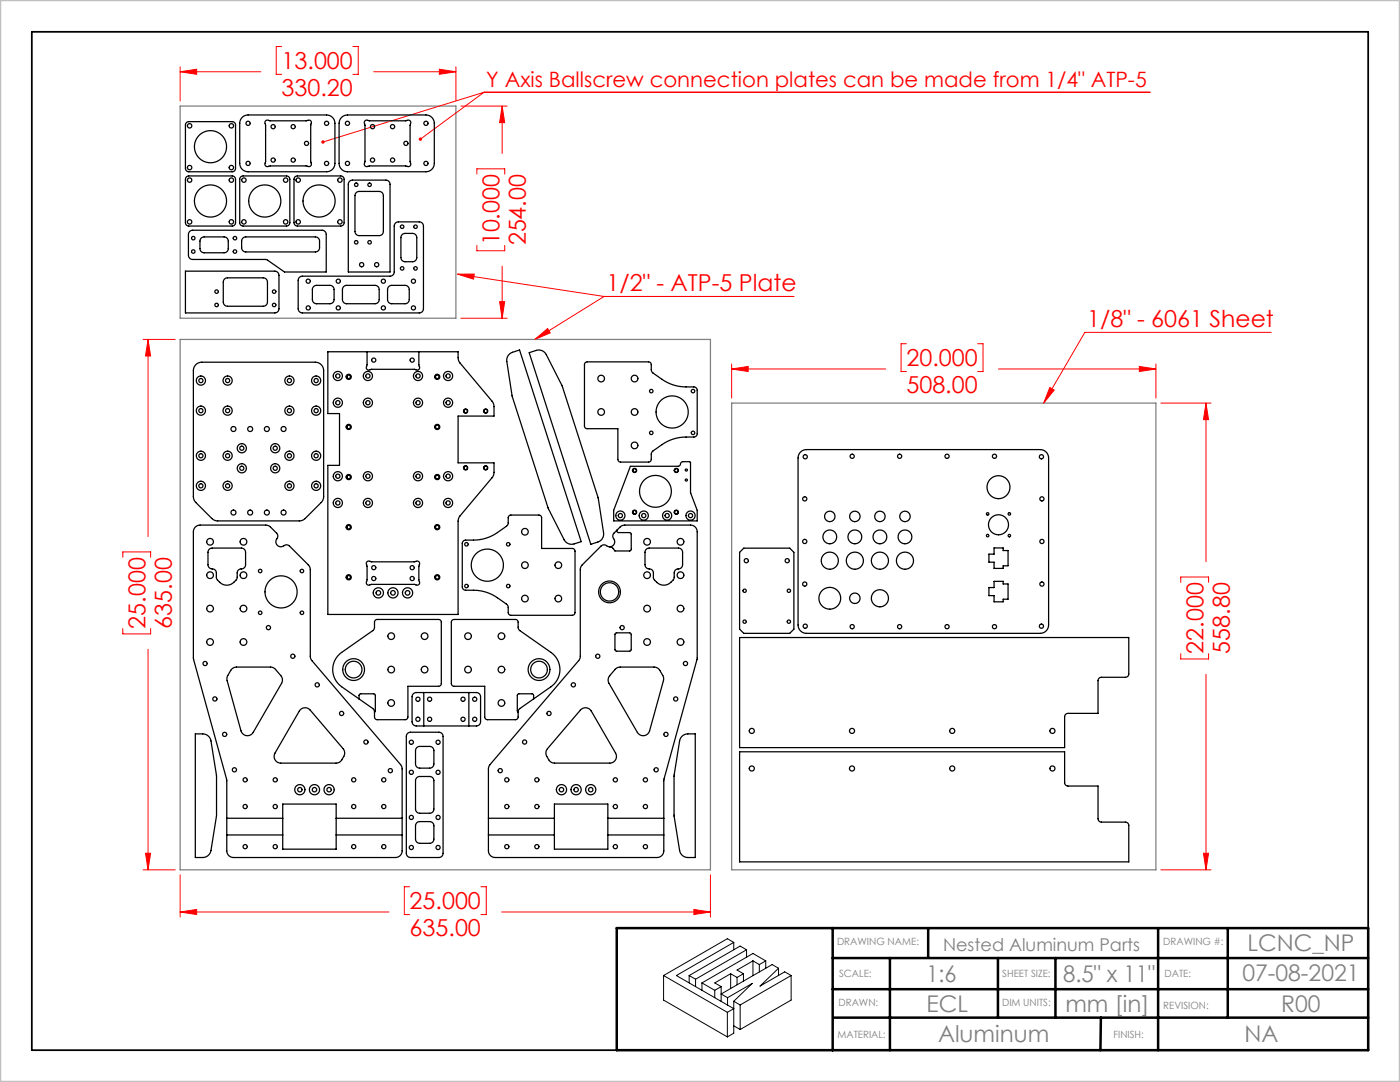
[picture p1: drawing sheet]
<svg xmlns="http://www.w3.org/2000/svg" width="279mm" height="216mm" viewBox="0 0 279 216" stroke-linecap="round" stroke-linejoin="round" font-family="sans-serif">
<g fill="none" stroke="#f00" stroke-width=".2">
<path d="M35.9 13.3v6.9M35.9 14.3h16.2M35.9 14.3l3.4-.5v1zM56.2 9.3h-1.1v5.5h1.1M70.4 9.3h1.1v5.5h-1.1M74.6 14.3h16.4M87.7 13.8l3.3 .5-3.3 .5zM91 13.3v6.9M96.6 18.4h132.9M96.6 18.4l-12.7 9.4M96.6 18.4l-32.1 9.9M92 21.2h9.2"/>
<path d="M95.2 34.8v-1.1h5.5v1.1M100.2 21.2v9.4M100.2 21.2l.5 3.3h-1zM91.3 54.7l29.3 4.5M91.3 54.7h3.3l-.1 1zM95.2 49v1h5.5v-1M100.2 53.1v10.4M120.6 59.2h37.8M120.6 59.2l-13.9 8.5M28.5 67.7h6.5M29.5 67.7v39.4M29.5 67.7l.6 3.3h-1.1z"/>
<path d="M92 63.5h9.2M99.7 60.2h1l-.5 3.3zM106.7 67.7l2.6-2.1 .5 .8zM146 73.6l3.3-.5v1zM146 72.6v6.8M146 73.6h30.8M180.9 68.6h-1.1v5.5h1.1M195.1 68.6h1.1v5.5h-1.1M199.3 73.6h31.4M209.5 77.3l.9 .5-2.1 2.6zM227.4 73.1l3.3 .5-3.3 .5zM230.7 72.6v6.8"/>
<path d="M253.7 66.3h-37.2l-8.2 14.1M231.7 80.4h10M240.7 80.4v31.7M240.7 80.4l.5 3.3h-1zM24.5 111.2v-1.1h5.6v1.1M235.6 116.2v-1.1h5.6v1.1M24.5 125.4v1.1h5.6v-1.1M29.5 129.6v44M235.6 130.4v1.1h5.6v-1.1M240.7 134.6v39M28.5 173.6h6.5M29 170.3h1.1l-.6 3.3z"/>
<path d="M35.9 174.6v8.4M81.8 176.9h-1.1v5.6h1.1M96 176.9h1v5.6h-1M141.8 174.6v8.4M231.7 173.6h10M240.2 170.3h1l-.5 3.3zM35.9 182h41.7M35.9 182l3.4-.5v1zM100.1 182h41.7M138.5 181.5l3.3 .5-3.3 .5z"/>
</g>
<g fill="none" stroke="#000" stroke-width=".2">
<path d="M132.4 194.7v4.9l12.8 7.3M132.4 194.7l12.8 7.3M137.5 194.7l1.3 .7M137.5 194.7v1.4M138.8 195.4v1.5M140.1 196.1l2.5 1.5M140.1 196.1v1.5M142.6 197.6v1.5M143.9 196.9v2.9M143.9 196.9l-1.3 .7M145.2 199.1l4.9-2.9-3.7 3.6M145.2 199.1v1.5"/>
<path d="M145.8 194.3l-3.2 1.8 1.3 .8M145.8 194.3l1.3 .7M145.8 194.3v2.9M146.4 188l-11.4 6.7 11.4 6.6-1.2 .7M146.4 199.8l1.3 .7M146.4 188l-1.2-.7-12.8 7.4M146.4 199.8v6.4l-1.2 .7M146.4 188v1.5M147.1 195v1.5M148.4 194.3l-1.3 .7M148.4 194.3v1.5M149 189.5l-1.3-.7-10.2 5.9"/>
<path d="M149 189.5l-10.2 5.9M149 189.5v1.5M150.3 191.7l1.2 .8M150.3 191.7l-3.2 1.9 1.3 .7M150.3 191.7v3M151.5 192.5v1.4M152.8 191.7l-2.5-1.4-10.2 5.8M152.8 191.7l-1.3 .8M152.8 191.7v1.5M155.4 193.2l-1.3-.7-10.2 5.8 1.3 .8M155.4 193.2l-3.7 3.6 4.9-2.9 1.3 .8M155.4 193.2v1.4"/>
<path d="M157.9 194.7l-10.2 5.8M157.9 194.7v4.9l-10.2 5.8M145.2 202v4.9M146.4 204.7l1.3 .7M147.7 200.5v4.9"/>
</g>
<path d="M6.3 6.3h266.8v203.2h-266.8z" fill="none" stroke="#000" stroke-width=".35"/>
<path d="M123.1 185.2h149.9v24.4h-149.9zM166.2 191.2h106.8M166.2 197.4h106.8M166.2 185.2v24.4M177.6 191.2v18.4M185.2 185.2v5.9M199.2 191.2v11.9M210.6 191.2v11.9M231.1 185.2v24.4M245 185.2v17.9M166.4 203.1h106.6M219.7 203.1l-.1 6.5" fill="none" stroke="#000" stroke-width=".5"/>
<path d="M0 0h279.4v215.9h-279.4z" fill="none" stroke="#c0c0c0" stroke-width=".5"/>
<path d="M35.9 21.2h55.1v42.3h-55.1zM35.9 67.7h105.9v105.9h-105.9zM146 80.4h84.7v93.2h-84.7z" fill="none" stroke="#808080" stroke-width=".25"/>
<g fill="#f00">
<path d="M35.9 14.3l3.4-.5v1zM87.7 13.8l3.3 .5-3.3 .5zM35.9 182l3.4-.5v1zM138.5 181.5l3.3 .5-3.3 .5z"/>
<path d="M227.4 73.1l3.3 .5-3.3 .5zM146 73.6l3.3-.5v1z"/>
<path d="M240.2 170.3h1l-.5 3.3zM240.7 80.4l.5 3.3h-1z"/>
<path d="M29 170.3h1.1l-.6 3.3zM29.5 67.7l.6 3.3h-1.1z"/>
<path d="M99.7 60.2h1l-.5 3.3zM100.2 21.2l.5 3.3h-1z"/>
<path d="M83.7 27.5l-.1 .5 .3-.2-.3 .2a.34 .34 0 0 0 .5 0 .34 .34 0 0 0 .1-.4 .34 .34 0 0 0-.5-.1zM64.2 28.1l-.1 .3 .4-.1-.4 .1a.34 .34 0 0 0 .5 .2 .34 .34 0 0 0 .1-.5 .34 .34 0 0 0-.5 0z"/>
<path d="M209.5 77.3l.9 .5-2.1 2.6zM106.7 67.7l2.6-2.1 .5 .8zM91.3 54.7h3.3l-.1 1z"/>
</g>
<g fill="none" stroke="#000" stroke-width=".25">
<path d="M37.2 35.3l.5-.2h8.6a.67 .67 0 0 1 .7 .7v8.6a.67 .67 0 0 1-.7 .7h-8.6a.67 .67 0 0 1-.7-.7v-8.6zM37.2 24.5l.5-.2h8.6a.67 .67 0 0 1 .7 .6v8.7a.67 .67 0 0 1-.7 .7h-8.6a.67 .67 0 0 1-.7-.7v-8.7zM48 35.3l.5-.2h8.7a.67 .67 0 0 1 .6 .7v8.6a.67 .67 0 0 1-.6 .7h-8.7a.67 .67 0 0 1-.7-.7v-8.6zM48.3 23.4l.6-.3 .6-.2h15.7a1.67 1.67 0 0 1 1.6 1.7v8a1.67 1.67 0 0 1-1.6 1.7h-15.7a1.67 1.67 0 0 1-1.7-1.7v-8l.2-.6zM53 24.1l.3-.1 .6 .1h7.2a.62 .62 0 0 1 .9 0 .62 .62 0 0 1 0 .9v7.2a.62 .62 0 0 1 0 .9 .62 .62 0 0 1-.9 0h-7.2a.62 .62 0 0 1-.9 0 .62 .62 0 0 1 0-.9v-7.2l-.1-.6zM58.9 35.3l.4-.2h8.7a.67 .67 0 0 1 .7 .7v8.6a.67 .67 0 0 1-.7 .7h-8.7a.67 .67 0 0 1-.6-.7v-8.6zM68.2 23.4l.5-.3 .6-.2h15.7a1.67 1.67 0 0 1 1.7 1.7v8a1.67 1.67 0 0 1-1.7 1.7h-15.7a1.67 1.67 0 0 1-1.6-1.7v-8l.1-.6zM69.8 36.2l.5-.3h6.7a.83 .83 0 0 1 .8 .9v17.5h-8.3v-17.5zM71.1 38.4l.6-.2h4a.83 .83 0 0 1 .8 .8v7.2a.83 .83 0 0 1-.8 .8h-4a.83 .83 0 0 1-.9-.8v-7.2zM72.8 24.1l.3-.1 .7 .1h7.2a.62 .62 0 0 1 .8 0 .62 .62 0 0 1 0 .9v7.2a.62 .62 0 0 1 0 .9 .62 .62 0 0 1-.8 0h-7.3a.62 .62 0 0 1-.9 0 .62 .62 0 0 1 0-.9v-7.2l-.1-.6zM37 54.1h17.8a.83 .83 0 0 1 .9 .8v6.7a.83 .83 0 0 1-.9 .8h-17.8zM37.9 46.2l.5-.3h25.9a.83 .83 0 0 1 .8 .9v7.5h-8.3l-3.4-2.4-.4-.1h-14.6a.83 .83 0 0 1-.8-.9v-4.1z"/>
<path d="M40.2 47.5l.5-.2h4a.83 .83 0 0 1 .9 .8v1.5a.83 .83 0 0 1-.9 .8h-4a.83 .83 0 0 1-.8-.8v-1.7zM44.8 55.7l.6-.3h7.1a.83 .83 0 0 1 .9 .9v4a.83 .83 0 0 1-.9 .8h-7.1a.83 .83 0 0 1-.8-.8v-4zM48.5 47.5l.6-.2h13.8a.83 .83 0 0 1 .9 .8v1.3a.83 .83 0 0 1-.9 .9h-13.8a.83 .83 0 0 1-.9-.9v-1.5zM59.8 55.4l.5-.3h17.5a.83 .83 0 0 0 .9-.8v-9.2a.83 .83 0 0 1 .8-.8h4.2a.83 .83 0 0 1 .8 .8v16.5a.83 .83 0 0 1-.8 .8h-23.4a.83 .83 0 0 1-.8-.8v-5.7zM62.6 57.2l.6-.3h2.6a.83 .83 0 0 1 .9 .9v2a.83 .83 0 0 1-.9 .8h-2.6a.83 .83 0 0 1-.9-.8v-2zM68.6 57.2l.6-.3h5.6a.83 .83 0 0 1 .9 .9v2a.83 .83 0 0 1-.9 .8h-5.6a.83 .83 0 0 1-.9-.8v-2zM77.6 57.2l.6-.3h2.6a.83 .83 0 0 1 .9 .9v2a.83 .83 0 0 1-.9 .8h-2.6a.83 .83 0 0 1-.9-.8v-2zM80.3 46.8l.4-.2h1.6a.83 .83 0 0 1 .9 .8v4a.83 .83 0 0 1-.9 .8h-1.5a.83 .83 0 0 1-.8-.8v-4zM39.1 72.8l.5-.4 .7-.1h22.6a1.67 1.67 0 0 1 1.7 1.6v25.2l-.3 .9-3.4 3.5-.8 .4h-16.7l-.6-.1-.5-.3-3.3-3.4-.4-.9v-25.3l.1-.6zM65.4 70.2h26l.1 1.5 .2 .6 6.7 8.1 .2 .6v2h-7.2v9.4h7.2v2l-.2 .7-6.6 7.8-.3 .7-.1 19h-26v-29.7h2.4v-10.4h-2.4zM73.3 70.2v2.6a.63 .63 0 0 0-.1 .9 .63 .63 0 0 0 .9 0h8.6a.63 .63 0 0 0 .9 0 .63 .63 0 0 0 0-.9v-2.6M101.6 70.8l.4-.4 1.7-.6 12.3 38.3-1.4 .4a1.67 1.67 0 0 1-2-.8l-3.2-6.4-7.2-22.1-1.1-7.1 .1-.6z"/>
<path d="M105.6 70.4l1.4-.5a1.67 1.67 0 0 1 2 .9l3.2 6.3 7.2 22.2 1.1 7a1.67 1.67 0 0 1-1.2 1.9l-1.4 .4zM116.8 72.4l.4-.2h12.2a.54 .54 0 0 1 .6 .5v1.2l.1 .3 2 1.5a9.5 9.5 0 0 0 6.5 1.5l.3 .2 .2 .5v8.6a.67 .67 0 0 1-.6 .7 10.2 10.2 0 0 0-8.2 2.8l-.3 .5v1.2a.54 .54 0 0 1-.6 .5h-5.6a.54 .54 0 0 1-.5-.5v-6.2h-6.1a.54 .54 0 0 1-.6-.5v-12.3zM125.8 93h9.5l.3-.1 .5-.7 1.5-.1 .2 .2v6l1.3 3.5v2.1h-16.6v-2.1zM159.8 90.2l.5-.4 .6-.1h46.7a1.67 1.67 0 0 1 1.7 1.7v33.3a1.67 1.67 0 0 1-1.7 1.7h-46.7a1.67 1.67 0 0 1-1.6-1.7v-33.3l.1-.7zM39 105.2l.4-.3 .5-.1h13.3l.7 .3 1.3 1.3a1.14 1.14 0 0 1-.1 1.5 1.07 1.07 0 0 0 .6 1.1 1.07 1.07 0 0 0 1.2-.2l.5-.1 .4 .3 3.7 3.7 .4 .7v17.5l.2 .7 18.1 21.4 .1 16.8a1.33 1.33 0 0 1-1.4 1.3h-32.3a1.33 1.33 0 0 1-1.3-1.3l-.1-14.2-6.6-24.2v-25.3l.1-.5zM41.8 109.6l.5-.2h5.9a.83 .83 0 0 1 .8 .8v2.5a1 1 0 0 1-1.2 .9l-.4 .6-.1 1.1a2.22 2.22 0 0 1-1.9 1.5 2.22 2.22 0 0 1-2.1-1.2l-.1-1.3a.97 .97 0 0 0-1.2-.8l-.4-.4-.1-.4v-2.5zM73.2 112.1l.3-.2 .7 .2h8.5a.63 .63 0 0 1 .9 0 .63 .63 0 0 1 0 .9v2.7a.63 .63 0 0 1 0 .9 .63 .63 0 0 1-.9 0h-8.6a.63 .63 0 0 1-.9 0 .63 .63 0 0 1 .1-.9v-2.7l-.2-.6zM92.5 108l.3-.2a9.6 9.6 0 0 0 6.5-1.5l2-1.5 .1-.4v-1.1a.54 .54 0 0 1 .6-.5h5.5a.54 .54 0 0 1 .6 .5v6.1h6.1a.54 .54 0 0 1 .6 .6v12.2a.54 .54 0 0 1-.6 .6h-12.2a.54 .54 0 0 1-.6-.6v-1.1l-.1-.3-2-1.5a9.5 9.5 0 0 0-6.5-1.5l-.4-.3-.1-.4v-8.7zM122.5 106.4l1.3-1.3 .8-.3h13.2a1.33 1.33 0 0 1 1.3 1.3v25.3l-6.6 24.2v14.2a1.33 1.33 0 0 1-1.4 1.3h-32.3a1.33 1.33 0 0 1-1.3-1.3l.1-16.8 18.1-21.5 .1-.6v-17.5l.4-.7 3.8-3.7a1.54 1.54 0 0 1 1.6 .1 1.07 1.07 0 0 0 1-.7 1.07 1.07 0 0 0-.3-1.2v-.4zM123.2 105.7a.33 .33 0 0 0-.1 .4 .33 .33 0 0 0 .3 .2h2.2l.3 .1v3.4l-.3 .1h-2.9l-.5-.6-.5-.2M129 109.6l.6-.2h5.8a.83 .83 0 0 1 .8 .8v2.5a1 1 0 0 1-1.2 .9l-.4 .6-.1 1.1a2.22 2.22 0 0 1-1.9 1.5 2.22 2.22 0 0 1-2.1-1.2l-.1-1.3a.97 .97 0 0 0-1.2-.8l-.3-.4-.2-.4v-2.5zM147.6 110.2l.8-.8h9.2l.8 .8v15.3l-.8 .9h-9.2l-.8-.9z"/>
<path d="M198.4 116h1.8v.5h1v3.1h-1v.5h-1.8v-1.3h-1v-1.6h1zM198.4 109.3h1.8v.6h1v3h-1v.5h-1.8v-1.2h-1v-1.6h1zM46.3 133.5l.4-.3 .5-.1h6.9l.8 .4 1.2 1.3a1.33 1.33 0 0 1 .1 1.6l-5.7 9.7a1.33 1.33 0 0 1-1.3 .7 1.33 1.33 0 0 1-1.1-1l-2.8-10.1 .1-.8zM67.8 130.5l6.7-4.7 .2-.5v-1.2a.54 .54 0 0 1 .6-.5h12.2a.54 .54 0 0 1 .6 .5v12.3a.54 .54 0 0 1-.6 .5h-6.1v6.2a.54 .54 0 0 1-.5 .5h-5.6a.54 .54 0 0 1-.6-.5v-1.1l-.2-.6-6.3-4.4a4.2 4.2 0 0 1-.4-6.5zM71.7 139.5v-.8l.2-.3 2.9 .1 .1 3.3-.2 .3M82.5 138.4l.6-.2h12a.83 .83 0 0 1 .8 .8v5a.83 .83 0 0 1-.8 .9h-12a.83 .83 0 0 1-.9-.9v-5zM84.6 138.2v6.7M90.2 123.8l.4-.2h12.3a.54 .54 0 0 1 .5 .5v1.2l.3 .5 6.3 4.4a4.2 4.2 0 0 1 0 6.8l-6.3 4.4-.3 .6v1.1a.54 .54 0 0 1-.5 .5h-5.6a.54 .54 0 0 1-.6-.5v-6.2h-6.1a.54 .54 0 0 1-.5-.5v-12.3zM93.6 138.2v6.7M106.5 139.5v-.8l-.3-.3-2.9 .1-.1 3.3 .2 .3M122.8 126.4h3.1v3.4h-3.1zM122.8 133.5l1-.4h6.7a1.33 1.33 0 0 1 1.2 .7l.7 1.2v.7l-2.8 10.1a1.33 1.33 0 0 1-1.1 1 1.33 1.33 0 0 1-1.3-.7l-5.7-9.7a1.33 1.33 0 0 1 .2-1.6z"/>
<path d="M147.6 127.2h77.7v7.3a.67 .67 0 0 1-.7 .6h-4.8a.67 .67 0 0 0-.7 .7v6.5h-6a.67 .67 0 0 0-.6 .7v6.2h-64.9zM39 146.4h1.5a1.67 1.67 0 0 1 1.6 1.4l1.1 7.1v7.9l-1.1 6.9a1.67 1.67 0 0 1-1.6 1.4h-1.5zM59.9 141.7a1.33 1.33 0 0 1 2 0l6.6 7.7a1.33 1.33 0 0 1 .1 1.5l-.4 .7a1.33 1.33 0 0 1-1.1 .7h-11.1a1.33 1.33 0 0 1-1.1-2zM81.3 146.4l.6-.3h5.7a.83 .83 0 0 1 .8 .8v23.4a.83 .83 0 0 1-.8 .8h-5.7a.83 .83 0 0 1-.8-.8v-23.4zM83.2 149.2l.6-.3h2a.83 .83 0 0 1 .8 .9v2.6a.83 .83 0 0 1-.8 .9h-2a.83 .83 0 0 1-.9-.9v-2.6zM83.2 155.2l.6-.3h2a.83 .83 0 0 1 .8 .9v5.6a.83 .83 0 0 1-.8 .9h-2a.83 .83 0 0 1-.9-.9v-5.6zM115.8 141.7a1.33 1.33 0 0 1 2.2 .2l4.9 8.4a1.33 1.33 0 0 1-1.2 2h-11a1.33 1.33 0 0 1-1.2-.7l-.4-.7a1.33 1.33 0 0 1 .2-1.5zM136.2 146.8l.8-.3 1.8-.1v24.7h-1.5a1.67 1.67 0 0 1-1.7-1.4l-1.1-6.9v-7.9l1.1-7.1 .2-.5zM147.6 150h64.9v6.2a.67 .67 0 0 0 .6 .6h6v6.6a.67 .67 0 0 0 .7 .6h4.8a.67 .67 0 0 1 .7 .7v7.3h-77.7zM45.3 166.6h11.1M45.3 163.3h11.1M56.4 160.4h10.7v9h-10.7z"/>
<path d="M67.1 166.6h13.2M67.1 163.3h13.2M83.2 164.2l.6-.3h2a.83 .83 0 0 1 .8 .9v2.6a.83 .83 0 0 1-.8 .9h-2a.83 .83 0 0 1-.9-.9v-2.6zM97.5 166.6h13.1M97.5 163.3h13.1M110.6 160.4h10.7v9h-10.7zM121.3 166.6h11.2M121.3 163.3h11.2"/>
<circle cx="37.8" cy="25.1" r=".44"/>
<circle cx="37.8" cy="33.4" r=".44"/>
<circle cx="37.8" cy="35.9" r=".44"/>
<circle cx="42" cy="29.3" r="3.2"/>
<circle cx="46.2" cy="25.1" r=".44"/>
<circle cx="46.2" cy="33.4" r=".44"/>
<circle cx="46.2" cy="35.9" r=".44"/>
<circle cx="48.7" cy="35.9" r=".44"/>
<circle cx="49.5" cy="24.6" r=".42"/>
<circle cx="49.5" cy="32.6" r=".42"/>
<circle cx="54.5" cy="31.9" r=".42"/>
<circle cx="54.5" cy="25.3" r=".42"/>
<circle cx="57" cy="35.9" r=".44"/>
<circle cx="58.5" cy="31.9" r=".42"/>
<circle cx="58.5" cy="25.3" r=".42"/>
<circle cx="59.5" cy="35.9" r=".44"/>
<circle cx="61.2" cy="28.6" r=".42"/>
<circle cx="65.2" cy="24.6" r=".42"/>
<circle cx="65.2" cy="32.6" r=".42"/>
<circle cx="67.8" cy="35.9" r=".44"/>
<circle cx="69.3" cy="24.6" r=".42"/>
<circle cx="69.3" cy="32.6" r=".42"/>
<circle cx="71.1" cy="36.9" r=".35"/>
<circle cx="73.8" cy="36.9" r=".35"/>
<circle cx="74.3" cy="31.9" r=".42"/>
<circle cx="74.3" cy="25.3" r=".42"/>
<circle cx="78.3" cy="31.9" r=".42"/>
<circle cx="78.3" cy="25.3" r=".42"/>
<circle cx="81" cy="28.6" r=".42"/>
<circle cx="85" cy="24.6" r=".42"/>
<circle cx="85" cy="32.6" r=".42"/>
<circle cx="37.8" cy="44.3" r=".44"/>
<circle cx="38.6" cy="50.2" r=".35"/>
<circle cx="38.6" cy="47.5" r=".35"/>
<circle cx="42" cy="40.1" r="3.2"/>
<circle cx="43.2" cy="58.2" r=".35"/>
<circle cx="46.2" cy="44.3" r=".44"/>
<circle cx="46.9" cy="50.2" r=".35"/>
<circle cx="46.9" cy="47.5" r=".35"/>
<circle cx="48.7" cy="44.3" r=".44"/>
<circle cx="52.8" cy="40.1" r="3.2"/>
<circle cx="54.7" cy="58.2" r=".35"/>
<circle cx="57" cy="44.3" r=".44"/>
<circle cx="59.5" cy="44.3" r=".44"/>
<circle cx="61.5" cy="56.1" r=".42"/>
<circle cx="63.7" cy="40.1" r="3.2"/>
<circle cx="67.5" cy="56.1" r=".42"/>
<circle cx="67.8" cy="44.3" r=".44"/>
<circle cx="71.1" cy="48.3" r=".35"/>
<circle cx="72.2" cy="52.8" r=".43"/>
<circle cx="73.8" cy="48.3" r=".35"/>
<circle cx="75.2" cy="52.8" r=".43"/>
<circle cx="76.5" cy="56.1" r=".42"/>
<circle cx="80.3" cy="45.2" r=".35"/>
<circle cx="80.3" cy="53.6" r=".35"/>
<circle cx="82.5" cy="56.1" r=".42"/>
<circle cx="82.9" cy="45.2" r=".35"/>
<circle cx="82.9" cy="53.6" r=".35"/>
<circle cx="40.1" cy="75.9" r=".42"/>
<circle cx="40.1" cy="75.9" r=".92"/>
<circle cx="43.2" cy="60.9" r=".35"/>
<circle cx="45.4" cy="75.9" r=".42"/>
<circle cx="45.4" cy="75.9" r=".92"/>
<circle cx="54.7" cy="60.9" r=".35"/>
<circle cx="57.8" cy="75.9" r=".92"/>
<circle cx="57.8" cy="75.9" r=".42"/>
<circle cx="61.5" cy="61.4" r=".42"/>
<circle cx="63.1" cy="75.9" r=".42"/>
<circle cx="63.1" cy="75.9" r=".92"/>
<circle cx="67.4" cy="75" r=".92"/>
<circle cx="67.4" cy="75" r=".42"/>
<circle cx="67.5" cy="61.4" r=".42"/>
<circle cx="69.6" cy="75.2" r=".52"/>
<circle cx="69.6" cy="75.2" r=".35"/>
<circle cx="73.4" cy="75" r=".43"/>
<circle cx="73.4" cy="75" r=".92"/>
<circle cx="74.6" cy="71.9" r=".42"/>
<circle cx="76.5" cy="61.4" r=".42"/>
<circle cx="82.3" cy="71.9" r=".42"/>
<circle cx="82.5" cy="61.4" r=".42"/>
<circle cx="83.4" cy="75" r=".92"/>
<circle cx="83.4" cy="75" r=".43"/>
<circle cx="87.3" cy="75.2" r=".52"/>
<circle cx="87.3" cy="75.2" r=".35"/>
<circle cx="89.4" cy="75" r=".92"/>
<circle cx="89.4" cy="75" r=".42"/>
<circle cx="120" cy="75.5" r=".67"/>
<circle cx="126.6" cy="75.5" r=".67"/>
<circle cx="130" cy="78" r=".35"/>
<circle cx="138.3" cy="78" r=".35"/>
<circle cx="40.1" cy="90.9" r=".42"/>
<circle cx="40.1" cy="81.9" r=".42"/>
<circle cx="40.1" cy="96.9" r=".42"/>
<circle cx="40.1" cy="90.9" r=".92"/>
<circle cx="40.1" cy="96.9" r=".92"/>
<circle cx="40.1" cy="81.9" r=".92"/>
<circle cx="45.4" cy="90.9" r=".42"/>
<circle cx="45.4" cy="81.9" r=".42"/>
<circle cx="45.4" cy="96.9" r=".42"/>
<circle cx="45.4" cy="81.9" r=".92"/>
<circle cx="45.4" cy="90.9" r=".92"/>
<circle cx="45.4" cy="96.9" r=".92"/>
<circle cx="46.6" cy="85.6" r=".5"/>
<circle cx="48.3" cy="89.4" r=".42"/>
<circle cx="48.3" cy="93.4" r=".42"/>
<circle cx="48.3" cy="89.4" r=".92"/>
<circle cx="48.3" cy="93.4" r=".92"/>
<circle cx="49.9" cy="85.6" r=".5"/>
<circle cx="53.3" cy="85.6" r=".5"/>
<circle cx="54.9" cy="89.4" r=".42"/>
<circle cx="54.9" cy="93.4" r=".42"/>
<circle cx="54.9" cy="93.4" r=".92"/>
<circle cx="54.9" cy="89.4" r=".92"/>
<circle cx="56.6" cy="85.6" r=".5"/>
<circle cx="57.8" cy="96.9" r=".92"/>
<circle cx="57.8" cy="90.9" r=".92"/>
<circle cx="57.8" cy="81.9" r=".92"/>
<circle cx="57.8" cy="90.9" r=".42"/>
<circle cx="57.8" cy="81.9" r=".42"/>
<circle cx="57.8" cy="96.9" r=".42"/>
<circle cx="63.1" cy="90.9" r=".42"/>
<circle cx="63.1" cy="81.9" r=".42"/>
<circle cx="63.1" cy="96.9" r=".42"/>
<circle cx="63.1" cy="81.9" r=".92"/>
<circle cx="63.1" cy="96.9" r=".92"/>
<circle cx="63.1" cy="90.9" r=".92"/>
<circle cx="67.4" cy="80.4" r=".92"/>
<circle cx="67.4" cy="95" r=".42"/>
<circle cx="67.4" cy="80.4" r=".42"/>
<circle cx="67.4" cy="95" r=".92"/>
<circle cx="69.6" cy="95.2" r=".52"/>
<circle cx="69.6" cy="85.2" r=".52"/>
<circle cx="69.6" cy="85.2" r=".35"/>
<circle cx="69.6" cy="95.2" r=".35"/>
<circle cx="73.4" cy="95" r=".43"/>
<circle cx="73.4" cy="80.4" r=".43"/>
<circle cx="73.4" cy="80.4" r=".92"/>
<circle cx="73.4" cy="95" r=".92"/>
<circle cx="83.4" cy="80.4" r=".92"/>
<circle cx="83.4" cy="95" r=".92"/>
<circle cx="83.4" cy="80.4" r=".43"/>
<circle cx="83.4" cy="95" r=".43"/>
<circle cx="87.3" cy="95.2" r=".52"/>
<circle cx="87.3" cy="85.2" r=".52"/>
<circle cx="87.3" cy="85.2" r=".35"/>
<circle cx="87.3" cy="95.2" r=".35"/>
<circle cx="89.4" cy="80.4" r=".92"/>
<circle cx="89.4" cy="95" r=".42"/>
<circle cx="89.4" cy="80.4" r=".42"/>
<circle cx="89.4" cy="95" r=".92"/>
<circle cx="92.9" cy="93.4" r=".35"/>
<circle cx="92.9" cy="82" r=".35"/>
<circle cx="92.9" cy="82" r=".42"/>
<circle cx="92.9" cy="93.4" r=".42"/>
<circle cx="96.9" cy="93.4" r=".35"/>
<circle cx="96.9" cy="82" r=".35"/>
<circle cx="96.9" cy="82" r=".42"/>
<circle cx="96.9" cy="93.4" r=".42"/>
<circle cx="120" cy="82.2" r=".67"/>
<circle cx="126.6" cy="93.9" r=".35"/>
<circle cx="126.6" cy="88.9" r=".67"/>
<circle cx="126.6" cy="82.2" r=".67"/>
<circle cx="126.6" cy="93.9" r=".42"/>
<circle cx="130" cy="86.4" r=".35"/>
<circle cx="130.8" cy="98" r="3.2"/>
<circle cx="134.1" cy="82.2" r="3.2"/>
<circle cx="135" cy="93.9" r=".35"/>
<circle cx="135" cy="93.9" r=".42"/>
<circle cx="137" cy="93.8" r=".21"/>
<circle cx="137" cy="95.8" r=".21"/>
<circle cx="138.3" cy="86.4" r=".35"/>
<circle cx="160.6" cy="99.5" r=".42"/>
<circle cx="160.7" cy="91.1" r=".42"/>
<circle cx="170.1" cy="91" r=".42"/>
<circle cx="179.5" cy="91" r=".42"/>
<circle cx="189" cy="91" r=".42"/>
<circle cx="198.5" cy="91" r=".42"/>
<circle cx="199.3" cy="97.2" r="2.29"/>
<circle cx="207.8" cy="91.1" r=".42"/>
<circle cx="207.9" cy="99.5" r=".42"/>
<circle cx="41.9" cy="108.1" r=".67"/>
<circle cx="41.9" cy="114.8" r=".67"/>
<circle cx="46.6" cy="102.3" r=".5"/>
<circle cx="48.6" cy="108.1" r=".67"/>
<circle cx="48.6" cy="114.8" r=".67"/>
<circle cx="49.9" cy="102.3" r=".5"/>
<circle cx="51.9" cy="113.9" r=".35"/>
<circle cx="53.3" cy="102.3" r=".5"/>
<circle cx="56.1" cy="118.1" r="3.2"/>
<circle cx="56.6" cy="102.3" r=".5"/>
<circle cx="60.3" cy="113.9" r=".35"/>
<circle cx="67.4" cy="100.4" r=".92"/>
<circle cx="67.4" cy="100.4" r=".42"/>
<circle cx="69.6" cy="105.2" r=".52"/>
<circle cx="69.6" cy="115.2" r=".52"/>
<circle cx="69.6" cy="115.2" r=".35"/>
<circle cx="69.6" cy="105.2" r=".35"/>
<circle cx="73.4" cy="100.4" r=".43"/>
<circle cx="73.4" cy="100.4" r=".92"/>
<circle cx="74.6" cy="113.3" r=".42"/>
<circle cx="74.6" cy="115.4" r=".42"/>
<circle cx="75.5" cy="118.3" r="1.02"/>
<circle cx="75.5" cy="118.3" r=".46"/>
<circle cx="78.4" cy="118.3" r=".46"/>
<circle cx="78.4" cy="118.3" r="1.02"/>
<circle cx="81.3" cy="118.3" r="1.02"/>
<circle cx="81.3" cy="118.3" r=".46"/>
<circle cx="82.3" cy="113.3" r=".42"/>
<circle cx="82.3" cy="115.4" r=".42"/>
<circle cx="83.4" cy="100.4" r=".92"/>
<circle cx="83.4" cy="100.4" r=".43"/>
<circle cx="87.3" cy="105.2" r=".52"/>
<circle cx="87.3" cy="115.2" r=".52"/>
<circle cx="87.3" cy="115.2" r=".35"/>
<circle cx="87.3" cy="105.2" r=".35"/>
<circle cx="89.4" cy="100.4" r=".92"/>
<circle cx="89.4" cy="100.4" r=".42"/>
<circle cx="93.1" cy="116.9" r=".35"/>
<circle cx="93.1" cy="108.6" r=".35"/>
<circle cx="97.3" cy="112.8" r="3.2"/>
<circle cx="101.4" cy="116.9" r=".35"/>
<circle cx="101.4" cy="108.6" r=".35"/>
<circle cx="104.8" cy="119.4" r=".67"/>
<circle cx="104.8" cy="106.1" r=".67"/>
<circle cx="104.8" cy="112.8" r=".67"/>
<circle cx="111.4" cy="119.4" r=".67"/>
<circle cx="111.4" cy="112.8" r=".67"/>
<circle cx="121.6" cy="118.1" r="1.83"/>
<circle cx="121.6" cy="118.1" r="2.17"/>
<circle cx="123.8" cy="102.9" r=".42"/>
<circle cx="123.8" cy="102.9" r=".92"/>
<circle cx="126.6" cy="102.2" r=".35"/>
<circle cx="126.6" cy="102.2" r=".42"/>
<circle cx="128.5" cy="102.9" r=".92"/>
<circle cx="128.5" cy="102.9" r=".42"/>
<circle cx="129.1" cy="114.8" r=".67"/>
<circle cx="129.1" cy="108.1" r=".67"/>
<circle cx="133.1" cy="102.9" r=".92"/>
<circle cx="133.1" cy="102.9" r=".42"/>
<circle cx="135" cy="102.2" r=".35"/>
<circle cx="135" cy="102.2" r=".42"/>
<circle cx="135.8" cy="114.8" r=".67"/>
<circle cx="135.8" cy="108.1" r=".67"/>
<circle cx="137.8" cy="102.9" r=".42"/>
<circle cx="137.8" cy="102.9" r=".92"/>
<circle cx="148.6" cy="117.9" r=".33"/>
<circle cx="148.9" cy="111.9" r=".42"/>
<circle cx="157.1" cy="111.9" r=".42"/>
<circle cx="157.4" cy="117.9" r=".33"/>
<circle cx="160.6" cy="108" r=".42"/>
<circle cx="160.6" cy="116.5" r=".42"/>
<circle cx="165.6" cy="107.1" r="1.37"/>
<circle cx="165.6" cy="111.9" r="1.71"/>
<circle cx="165.6" cy="119.4" r="2.18"/>
<circle cx="165.6" cy="103" r="1.04"/>
<circle cx="170.6" cy="107.1" r="1.37"/>
<circle cx="170.6" cy="111.9" r="1.71"/>
<circle cx="170.6" cy="119.4" r="1.04"/>
<circle cx="170.6" cy="103" r="1.04"/>
<circle cx="175.6" cy="111.9" r="1.71"/>
<circle cx="175.6" cy="119.4" r="1.71"/>
<circle cx="175.6" cy="103" r="1.04"/>
<circle cx="175.6" cy="107.1" r="1.37"/>
<circle cx="180.6" cy="103" r="1.04"/>
<circle cx="180.6" cy="107.1" r="1.37"/>
<circle cx="180.6" cy="111.9" r="1.71"/>
<circle cx="197.1" cy="106.9" r=".25"/>
<circle cx="197.1" cy="102.5" r=".25"/>
<circle cx="199.3" cy="104.7" r="2"/>
<circle cx="201.4" cy="106.9" r=".25"/>
<circle cx="201.4" cy="102.5" r=".25"/>
<circle cx="207.9" cy="108" r=".42"/>
<circle cx="207.9" cy="116.5" r=".42"/>
<circle cx="40.9" cy="132.4" r=".42"/>
<circle cx="41.9" cy="128.1" r=".67"/>
<circle cx="41.9" cy="121.4" r=".67"/>
<circle cx="42.9" cy="139.5" r=".42"/>
<circle cx="48.6" cy="128.1" r=".67"/>
<circle cx="48.6" cy="121.4" r=".67"/>
<circle cx="51.9" cy="122.3" r=".35"/>
<circle cx="53.6" cy="125.2" r=".42"/>
<circle cx="58.4" cy="130.9" r=".42"/>
<circle cx="60.3" cy="122.3" r=".35"/>
<circle cx="63.3" cy="136.7" r=".42"/>
<circle cx="70.6" cy="133.6" r="1.67"/>
<circle cx="70.6" cy="133.6" r="2.18"/>
<circle cx="78.1" cy="133.6" r=".67"/>
<circle cx="78.1" cy="126.9" r=".67"/>
<circle cx="83.4" cy="139.5" r=".42"/>
<circle cx="84.7" cy="133.6" r=".67"/>
<circle cx="84.7" cy="126.9" r=".67"/>
<circle cx="85.7" cy="139.5" r=".42"/>
<circle cx="92.4" cy="139.5" r=".42"/>
<circle cx="93.4" cy="126.9" r=".67"/>
<circle cx="93.4" cy="133.6" r=".67"/>
<circle cx="94.7" cy="139.5" r=".42"/>
<circle cx="100.1" cy="126.9" r=".67"/>
<circle cx="100.1" cy="133.6" r=".67"/>
<circle cx="107.6" cy="133.6" r="2.18"/>
<circle cx="107.6" cy="133.6" r="1.67"/>
<circle cx="114.4" cy="136.7" r=".42"/>
<circle cx="119.3" cy="130.9" r=".42"/>
<circle cx="124.2" cy="125.2" r=".42"/>
<circle cx="129.1" cy="121.4" r=".67"/>
<circle cx="129.1" cy="128.1" r=".67"/>
<circle cx="134.9" cy="139.5" r=".42"/>
<circle cx="135.8" cy="121.4" r=".67"/>
<circle cx="135.8" cy="128.1" r=".67"/>
<circle cx="136.8" cy="132.4" r=".42"/>
<circle cx="148.6" cy="124" r=".33"/>
<circle cx="157.4" cy="124" r=".33"/>
<circle cx="160.7" cy="124.9" r=".42"/>
<circle cx="170.1" cy="125" r=".42"/>
<circle cx="179.5" cy="125" r=".42"/>
<circle cx="189" cy="125" r=".42"/>
<circle cx="198.5" cy="125" r=".42"/>
<circle cx="207.8" cy="124.9" r=".42"/>
<circle cx="44.8" cy="146.5" r=".42"/>
<circle cx="46.8" cy="153.6" r=".42"/>
<circle cx="48.9" cy="155.6" r=".42"/>
<circle cx="54.9" cy="155.6" r=".42"/>
<circle cx="59.8" cy="157.6" r=".44"/>
<circle cx="59.8" cy="157.6" r="1.02"/>
<circle cx="62.8" cy="157.6" r="1.02"/>
<circle cx="62.8" cy="157.6" r=".44"/>
<circle cx="65.7" cy="157.6" r="1.02"/>
<circle cx="65.7" cy="157.6" r=".44"/>
<circle cx="68.2" cy="142.4" r=".42"/>
<circle cx="70.6" cy="155.6" r=".42"/>
<circle cx="73" cy="148.1" r=".42"/>
<circle cx="76.6" cy="155.6" r=".42"/>
<circle cx="77.9" cy="153.8" r=".42"/>
<circle cx="78.1" cy="140.3" r=".67"/>
<circle cx="82.1" cy="154.1" r=".42"/>
<circle cx="82.1" cy="148.1" r=".42"/>
<circle cx="83.4" cy="143.5" r=".42"/>
<circle cx="85.7" cy="143.5" r=".42"/>
<circle cx="87.4" cy="148.1" r=".42"/>
<circle cx="87.4" cy="154.1" r=".42"/>
<circle cx="92.4" cy="143.5" r=".42"/>
<circle cx="94.7" cy="143.5" r=".42"/>
<circle cx="99.8" cy="153.8" r=".42"/>
<circle cx="100.1" cy="140.3" r=".67"/>
<circle cx="101.1" cy="155.6" r=".42"/>
<circle cx="104.7" cy="148.1" r=".42"/>
<circle cx="107.1" cy="155.6" r=".42"/>
<circle cx="109.6" cy="142.4" r=".42"/>
<circle cx="112.1" cy="157.6" r=".44"/>
<circle cx="112.1" cy="157.6" r="1.02"/>
<circle cx="115" cy="157.6" r="1.02"/>
<circle cx="115" cy="157.6" r=".44"/>
<circle cx="117.9" cy="157.6" r=".44"/>
<circle cx="117.9" cy="157.6" r="1.02"/>
<circle cx="122.8" cy="155.6" r=".42"/>
<circle cx="128.8" cy="155.6" r=".42"/>
<circle cx="131" cy="153.6" r=".42"/>
<circle cx="132.9" cy="146.5" r=".42"/>
<circle cx="150" cy="153.3" r=".51"/>
<circle cx="150" cy="145.8" r=".51"/>
<circle cx="170" cy="153.3" r=".51"/>
<circle cx="170" cy="145.8" r=".51"/>
<circle cx="190" cy="153.3" r=".51"/>
<circle cx="190" cy="145.8" r=".51"/>
<circle cx="210" cy="153.3" r=".51"/>
<circle cx="210" cy="145.8" r=".51"/>
<circle cx="48.9" cy="160.9" r=".42"/>
<circle cx="48.9" cy="168.9" r=".42"/>
<circle cx="54.9" cy="160.9" r=".42"/>
<circle cx="54.9" cy="168.9" r=".42"/>
<circle cx="70.6" cy="168.9" r=".42"/>
<circle cx="70.6" cy="160.9" r=".42"/>
<circle cx="76.6" cy="168.9" r=".42"/>
<circle cx="76.6" cy="160.9" r=".42"/>
<circle cx="82.1" cy="163.1" r=".42"/>
<circle cx="82.1" cy="169.1" r=".42"/>
<circle cx="87.4" cy="163.1" r=".42"/>
<circle cx="87.4" cy="169.1" r=".42"/>
<circle cx="101.1" cy="168.9" r=".42"/>
<circle cx="101.1" cy="160.9" r=".42"/>
<circle cx="107.1" cy="168.9" r=".42"/>
<circle cx="107.1" cy="160.9" r=".42"/>
<circle cx="122.8" cy="168.9" r=".42"/>
<circle cx="122.8" cy="160.9" r=".42"/>
<circle cx="128.8" cy="160.9" r=".42"/>
<circle cx="128.8" cy="168.9" r=".42"/>
</g>
<g font-size="4.7" fill="#f00">
<text x="56.2" y="13.8">13.000</text>
<text x="56.2" y="19.1">330.20</text>
<text x="99.7" y="49" transform="rotate(-90 99.7 49)">10.000</text>
<text x="104.9" y="49" transform="rotate(-90 104.9 49)">254.00</text>
<text x="121.1" y="58.1">1/2&quot; - ATP-5 Plate</text>
<text x="217" y="65.3">1/8&quot; - 6061 Sheet</text>
<text x="180.9" y="73.1">20.000</text>
<text x="180.9" y="78.4">508.00</text>
<text x="29" y="125.4" transform="rotate(-90 29 125.4)">25.000</text>
<text x="34.3" y="125.4" transform="rotate(-90 34.3 125.4)">635.00</text>
<text x="240.2" y="130.4" transform="rotate(-90 240.2 130.4)">22.000</text>
<text x="245.4" y="130.4" transform="rotate(-90 245.4 130.4)">558.80</text>
<text x="81.8" y="181.5">25.000</text>
<text x="81.8" y="186.7">635.00</text>
</g>
<g font-size="4.6" fill="#808080">
<text x="249" y="189.8">LCNC_NP</text>
<text x="184.9" y="195.9">1:6</text>
<text x="212.2" y="195.9">8.5&quot; x 11&quot;</text>
<text x="248" y="195.7">07-08-2021</text>
<text x="184.9" y="201.9">ECL</text>
<text x="212.6" y="201.9">mm [in]</text>
<text x="255.7" y="201.9">R00</text>
<text x="187.2" y="208">Aluminum</text>
<text x="248.4" y="208">NA</text>
</g>
<text font-size="4.2" fill="#f00" x="97.1" y="17.4">Y Axis Ballscrew connection plates can be made from 1/4&quot; ATP-5</text>
<text font-size="3.5" fill="#808080" x="188.2" y="189.8">Nested Aluminum Parts</text>
<g font-size="2" fill="#808080">
<text x="167" y="188.7">DRAWING NAME:</text>
<text x="232.2" y="188.7">DRAWING #:</text>
<text x="167.5" y="195">SCALE:</text>
<text x="200" y="195">SHEET SIZE:</text>
<text x="232.4" y="195">DATE:</text>
<text x="167.3" y="200.8">DRAWN:</text>
<text x="200" y="200.8">DIM UNITS:</text>
<text x="232.2" y="201.3">REVISION:</text>
<text x="167.1" y="207.1">MATERIAL:</text>
<text x="222.2" y="207.1">FINISH:</text>
</g>
</svg>
